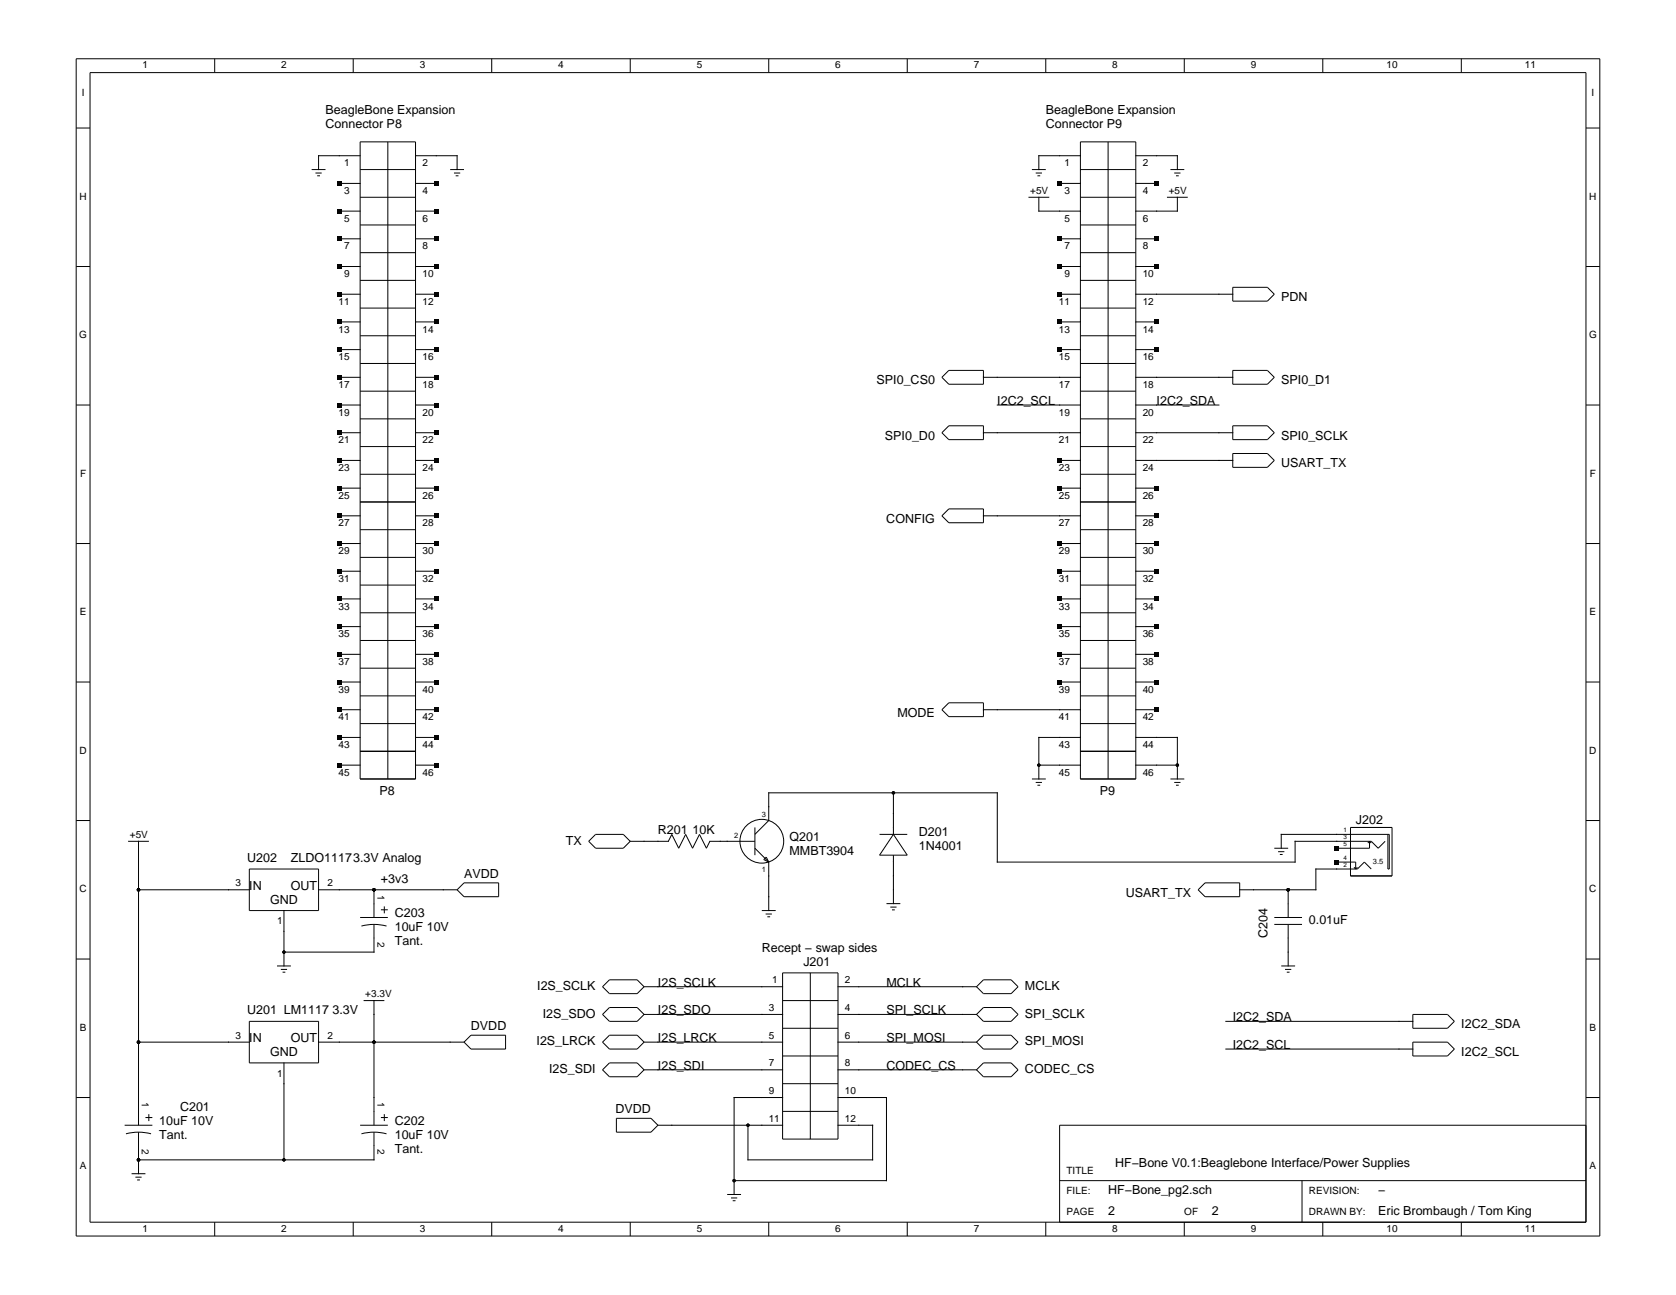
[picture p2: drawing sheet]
<svg xmlns="http://www.w3.org/2000/svg" width="279mm" height="216mm" viewBox="0 0 279 216" stroke-linecap="round" stroke-linejoin="round" font-family="sans-serif">
<g fill="none" stroke="#000" stroke-width=".17">
<path d="M12.7 9.8h254v196.3h-254zM15 12.1h249.4v191.7h-249.4zM35.8 9.8v2.3M58.9 9.8v2.3M82 9.8v2.3M105.1 9.8v2.3M128.2 9.8v2.3M151.2 9.8v2.3M174.3 9.8v2.3M197.4 9.8v2.3M220.5 9.8v2.3M243.6 9.8v2.3"/>
<path d="M12.7 21.3h2.3M52 28.3h2.3M52.6 28.8h1M52.9 29.3h.4M56.6 30.6h3.4M56.6 35.2h3.4M56.6 39.8h3.4M60 26h-6.9v2.3M60 32.9h9.3M60 23.7h9.3v106.2h-9.3zM60 28.3h9.3M60 37.5h9.3"/>
<path d="M64.7 23.7v106.2M69.3 26h6.9v2.3M69.3 30.6h3.4M69.3 35.2h3.4M69.3 39.8h3.4M75 28.3h2.4M75.7 28.8h1M76 29.3h.4M171.5 32.9h3.4M172 28.3h2.3M172.7 28.8h1M173 29.3h.4"/>
<path d="M173.2 32.9v2.3h6.9M176.6 30.6h3.5M176.6 39.8h3.5M180.1 32.9h9.2M180.1 26h-6.9v2.3M180.1 23.7h9.2v106.2h-9.2zM180.1 28.3h9.2M180.1 37.5h9.2M184.7 23.7v106.2M189.3 26h7v2.3M189.3 30.6h3.5M189.3 39.8h3.5"/>
<path d="M194.5 32.9h3.5M195.1 28.3h2.3M195.8 28.8h1M196 29.3h.5M196.3 32.9v2.3h-7M264.4 21.3h2.3M12.7 44.4h2.3M56.6 44.4h3.4M56.6 49.1h3.4M56.6 53.7h3.4M56.6 58.3h3.4M60 51.4h9.3"/>
<path d="M60 42.1h9.3M60 46.7h9.3M60 56h9.3M69.3 44.4h3.4M69.3 49.1h3.4M69.3 53.7h3.4M69.3 58.3h3.4M176.6 44.4h3.5M176.6 49.1h3.5M176.6 53.7h3.5M176.6 58.3h3.5M180.1 51.4h9.2"/>
<path d="M180.1 42.1h9.2M180.1 46.7h9.2M180.1 56h9.2M189.3 44.4h3.5M189.3 49.1h16.2M189.3 53.7h3.5M189.3 58.3h3.5M205.5 47.9h5.8l1.1 1.2-1.1 1.1h-5.8zM264.4 44.4h2.3M12.7 67.5h2.3M56.6 67.5h3.4M56.6 62.9h3.4"/>
<path d="M56.6 72.1h3.4M56.6 76.8h3.4M60 65.2h9.3M60 60.6h9.3M60 69.8h9.3M60 79.1h9.3M60 74.5h9.3M69.3 67.5h3.4M69.3 62.9h3.4M69.3 72.1h3.4M69.3 76.8h3.4M158.2 61.8h5.7v2.3h-5.7l-1.2-1.2z"/>
<path d="M158.2 71h5.7v2.3h-5.7l-1.2-1.2zM163.9 62.9h16.2M163.9 72.1h16.2M166.3 67.5h13.8M176.6 76.8h3.5M180.1 65.2h9.2M180.1 60.6h9.2M180.1 69.8h9.2M180.1 79.1h9.2M180.1 74.5h9.2M189.3 67.5h13.9M189.3 62.9h16.2"/>
<path d="M189.3 72.1h16.2M189.3 76.8h16.2M205.5 61.8h5.8l1.1 1.1-1.1 1.2h-5.8zM205.5 71h5.8l1.1 1.1-1.1 1.2h-5.8zM205.5 75.6h5.8l1.1 1.2-1.1 1.1h-5.8zM264.4 67.5h2.3M12.7 90.6h2.3M56.6 90.6h3.4M56.6 81.4h3.4M56.6 86h3.4M56.6 95.2h3.4M56.6 99.9h3.4"/>
<path d="M60 88.3h9.3M60 83.7h9.3M60 92.9h9.3M60 97.5h9.3M69.3 90.6h3.4M69.3 81.4h3.4M69.3 86h3.4M69.3 95.2h3.4M69.3 99.9h3.4M158.2 84.8h5.7v2.4h-5.7l-1.2-1.2zM163.9 86h16.2M176.6 90.6h3.5"/>
<path d="M176.6 81.4h3.5M176.6 95.2h3.5M176.6 99.9h3.5M180.1 88.3h9.2M180.1 83.7h9.2M180.1 92.9h9.2M180.1 97.5h9.2M189.3 90.6h3.5M189.3 81.4h3.5M189.3 86h3.5M189.3 95.2h3.5M189.3 99.9h3.5"/>
<path d="M264.4 90.6h2.3M12.7 113.7h2.3M56.6 113.7h3.4M56.6 104.5h3.4M56.6 109.1h3.4M56.6 118.3h3.4M60 106.8h9.3M60 102.2h9.3M60 111.4h9.3M60 116h9.3M69.3 113.7h3.4M69.3 104.5h3.4"/>
<path d="M69.3 109.1h3.4M69.3 118.3h3.4M158.2 117.2h5.7v2.3h-5.7l-1.2-1.2zM163.9 118.3h16.2M176.6 113.7h3.5M176.6 104.5h3.5M176.6 109.1h3.5M180.1 106.8h9.2M180.1 102.2h9.2M180.1 111.4h9.2M180.1 116h9.2M189.3 113.7h3.5"/>
<path d="M189.3 104.5h3.5M189.3 109.1h3.5M189.3 118.3h3.5M264.4 113.7h2.3M12.7 136.8h2.3M56.6 122.9h3.4M56.6 127.6h3.4M60 120.6h9.3M60 125.3h9.3M69.3 122.9h3.4M69.3 127.6h3.4M99.3 139.1h4.6l1.2 1.2-1.2 1.1h-4.6l-1.2-1.1z"/>
<path d="M125.8 139.1l2.4-2.3v-4.6h38.1v11.5h49.6v-3.4h12.7l1.2 1.1 1.1-1.1M125.8 138v4.6M146.6 139.1h4.6M148.9 132.2v6.9M148.9 139.1l2.3 3.5h-4.6zM172 129.9h2.3M172.7 130.4h1M173 130.9h.4M173.2 127.6h6.9M180.1 122.9h-6.9v7M180.1 120.6h9.2M180.1 125.3h9.2"/>
<path d="M189.3 122.9h7v7M189.3 127.6h7M195.1 129.9h2.3M195.8 130.4h1M196 130.9h.5M225.1 138h7v8h-7zM231.4 139.1v5.8h.2v-5.8h-18v2.3M264.4 136.8h2.3M12.7 159.9h2.3M21.4 140.3h3.4M23.1 140.3v47.3M23.1 148.3h18.5"/>
<path d="M41.6 144.9h11.5v6.9h-11.5zM47.3 151.8v9.2M53.1 148.3h23.1M60 153h4.7M60.3 154.4a8.1 8.1 0 0 1 4.1 0M62.3 148.3v4.7M62.3 154.1v4.6h-15M63.5 151.7h1.2M64.1 151.1v1.2M76.2 148.3l1.2-1.1h5.7v2.3h-5.7zM105.1 140.3h6.3M111.4 140.3l.6-1.2 1.1 2.3 1.2-2.3 1.2 2.3 1.1-2.3 1.2 2.3 .5-1.1h7.5"/>
<path d="M125.8 141.4l2.4 2.3M127 151.8h2.3M127.6 152.4h1.1M127.7 142.9l.5 .8-.9-.4zM127.9 152.8h.5M128.2 143.7v8.1M147.8 150.7h2.3M148.4 151.2h1.1M148.7 151.7h.5M148.9 142.6v8.1M200.9 147.2h5.8v2.3h-5.8l-1.2-1.2zM212.4 153h4.7"/>
<path d="M212.4 141.4h2.3M212.4 154.1h4.7M213.1 142h1M213.4 142.5h.4M214.7 148.3v4.7M214.7 154.1v6.9M222.8 143.7h3.2v1.2M225.7 144.6l.3 .3M226.3 144.6l-.3 .3M228.3 140.3v1.1h-5.5M228.3 140.3l.3 .2M228.3 140.3l-.3 .2"/>
<path d="M228.6 144.9l-1.2-1.2-1.1 1.2h-6.9v3.4h-12.7M264.4 159.9h2.3M23.1 173.7h18.5M41.6 170.3h11.5v6.9h-11.5zM46.2 161h2.3M46.8 161.6h1.1M47.1 162.1h.5M47.3 177.2v16.2M53.1 173.7h24.3M60.6 166.8h3.5M62.3 166.8v20.8M78.5 172.6h5.8v2.3h-5.8l-1.1-1.2z"/>
<path d="M100.4 178.4l1.2-1.2h4.6l1.2 1.2-1.2 1.1h-4.6zM100.4 169.1l1.2-1.1h4.6l1.2 1.1-1.2 1.2h-4.6zM100.4 173.7l1.2-1.1h4.6l1.2 1.1-1.2 1.2h-4.6zM100.4 164.5l1.2-1.1h4.6l1.2 1.1-1.2 1.2h-4.6zM107.4 173.7h23.1M107.4 169.1h23.1M107.4 164.5h23.1M107.4 178.4h23.1M130.5 166.8h9.2M130.5 176.1h9.2M130.5 171.4h9.2M130.5 162.2h9.2v27.7h-9.2z"/>
<path d="M135.1 162.2v27.7M139.7 173.7h23.1M139.7 169.1h23.1M139.7 164.5h23.1M139.7 178.4h23.1M162.8 178.4l1.1-1.2h4.7l1.1 1.2-1.1 1.1h-4.7zM162.8 169.1l1.1-1.1h4.7l1.1 1.1-1.1 1.2h-4.7zM162.8 164.5l1.1-1.1h4.7l1.1 1.1-1.1 1.2h-4.7zM163.9 172.6h4.7l1.1 1.1-1.1 1.2h-4.7l-1.1-1.2zM204.4 170.3h31.1M204.4 174.9h31.1M213.6 161h2.3"/>
<path d="M214.2 161.6h1.1M214.5 162.1h.5M235.5 173.7h5.8l1.2 1.2-1.2 1.2h-5.8zM235.5 169.1h5.8l1.2 1.2-1.2 1.1h-5.8zM12.7 183h2.3M20.8 187.6h4.6M21 189a8.1 8.1 0 0 1 4.2 0M21.9 195.7h2.3M22.6 196.3h1M22.9 196.7h.4M23.1 188.8v6.9M24.2 186.3h1.2"/>
<path d="M24.8 185.8v1.1M60 187.6h4.7M60.3 189a8.1 8.1 0 0 1 4.1 0M62.3 188.8v4.6h-39.2M63.5 186.3h1.2M64.1 185.8v1.1M102.8 186.4h5.7l1.2 1.2-1.2 1.2h-5.7zM109.7 187.6h20.8M121.2 199.1h2.3M121.9 199.7h1M124.7 187.6v5.8h20.8v-5.8h-5.8M130.5 183h-8.1v16.1"/>
<path d="M130.5 180.7h9.2M130.5 185.3h9.2M139.7 183h8.1v13.8h-25.4M176.6 196.8h87.8M217.1 196.8v7M264.4 183h2.3M264.4 187.6h-87.8v16.2M35.8 203.8v2.3M58.9 203.8v2.3M82 203.8v2.3M105.1 203.8v2.3M122.2 200.2h.4"/>
<path d="M128.2 203.8v2.3M151.2 203.8v2.3M174.3 203.8v2.3M197.4 203.8v2.3M220.5 203.8v2.3M243.6 203.8v2.3"/>
<circle cx="127" cy="140.2" r="3.6"/>
</g>
<g fill="#000">
<path d="M56.2 30.2h.7v.7h-.7zM56.2 34.9h.7v.6h-.7zM56.2 39.5h.7v.7h-.7zM72.4 30.2h.7v.7h-.7zM72.4 34.9h.7v.6h-.7zM72.4 39.5h.7v.7h-.7zM176.3 30.2h.7v.7h-.7zM176.3 39.5h.7v.7h-.7zM192.5 30.2h.7v.7h-.7zM192.5 39.5h.7v.7h-.7zM56.2 44.1h.7v.7h-.7zM56.2 48.7h.7v.7h-.7z"/>
<path d="M56.2 53.3h.7v.7h-.7zM56.2 57.9h.7v.7h-.7zM72.4 44.1h.7v.7h-.7zM72.4 48.7h.7v.7h-.7zM72.4 53.3h.7v.7h-.7zM72.4 57.9h.7v.7h-.7zM176.3 44.1h.7v.7h-.7zM176.3 48.7h.7v.7h-.7zM176.3 53.3h.7v.7h-.7zM176.3 57.9h.7v.7h-.7zM192.5 44.1h.7v.7h-.7zM192.5 53.3h.7v.7h-.7z"/>
<path d="M192.5 57.9h.7v.7h-.7zM56.2 62.6h.7v.7h-.7zM56.2 67.2h.7v.7h-.7zM56.2 71.8h.7v.7h-.7zM56.2 76.4h.7v.7h-.7zM72.4 62.6h.7v.7h-.7zM72.4 67.2h.7v.7h-.7zM72.4 71.8h.7v.7h-.7zM72.4 76.4h.7v.7h-.7zM176.3 76.4h.7v.7h-.7zM56.2 81h.7v.7h-.7zM56.2 85.7h.7v.6h-.7z"/>
<path d="M56.2 90.3h.7v.7h-.7zM56.2 94.9h.7v.7h-.7zM56.2 99.5h.7v.7h-.7zM72.4 81h.7v.7h-.7zM72.4 85.7h.7v.6h-.7zM72.4 90.3h.7v.7h-.7zM72.4 94.9h.7v.7h-.7zM72.4 99.5h.7v.7h-.7zM176.3 81h.7v.7h-.7zM176.3 90.3h.7v.7h-.7zM176.3 94.9h.7v.7h-.7zM176.3 99.5h.7v.7h-.7z"/>
<path d="M192.5 81h.7v.7h-.7zM192.5 85.7h.7v.6h-.7zM192.5 90.3h.7v.7h-.7zM192.5 94.9h.7v.7h-.7zM192.5 99.5h.7v.7h-.7zM56.2 104.1h.7v.7h-.7zM56.2 108.7h.7v.7h-.7zM56.2 113.4h.7v.7h-.7zM56.2 118h.7v.7h-.7zM72.4 104.1h.7v.7h-.7zM72.4 108.7h.7v.7h-.7zM72.4 113.4h.7v.7h-.7z"/>
<path d="M72.4 118h.7v.7h-.7zM176.3 104.1h.7v.7h-.7zM176.3 108.7h.7v.7h-.7zM176.3 113.4h.7v.7h-.7zM192.5 104.1h.7v.7h-.7zM192.5 108.7h.7v.7h-.7zM192.5 113.4h.7v.7h-.7zM192.5 118h.7v.7h-.7zM56.2 122.6h.7v.7h-.7zM56.2 127.2h.7v.7h-.7zM72.4 122.6h.7v.7h-.7zM72.4 127.2h.7v.7h-.7z"/>
<path d="M222.5 143.4h.7v.7h-.7zM222.5 141.1h.7v.7h-.7z"/>
<circle cx="148.9" cy="132.2" r=".29"/>
<circle cx="173.2" cy="127.6" r=".29"/>
<circle cx="196.3" cy="127.6" r=".29"/>
<circle cx="23.1" cy="148.3" r=".29"/>
<circle cx="47.3" cy="158.7" r=".29"/>
<circle cx="62.3" cy="148.3" r=".29"/>
<circle cx="214.7" cy="148.3" r=".29"/>
<circle cx="23.1" cy="173.7" r=".29"/>
<circle cx="62.3" cy="173.7" r=".29"/>
<circle cx="23.1" cy="193.4" r=".29"/>
<circle cx="47.3" cy="193.4" r=".29"/>
<circle cx="122.4" cy="196.8" r=".29"/>
<circle cx="124.7" cy="187.6" r=".29"/>
</g>
<g font-size="2.1">
<text x="54.3" y="19">BeagleBone Expansion</text>
<text x="54.3" y="21.3">Connector P8</text>
<text x="174.3" y="19">BeagleBone Expansion</text>
<text x="174.3" y="21.3">Connector P9</text>
<text x="213.6" y="50.2">PDN</text>
<text x="146.1" y="64.1">SPI0_CS0</text>
<text x="213.6" y="64.1">SPI0_D1</text>
<text x="166.3" y="67.5">I2C2_SCL</text>
<text x="192.8" y="67.5">I2C2_SDA</text>
<text x="147.5" y="73.3">SPI0_D0</text>
<text x="213.6" y="73.3">SPI0_SCLK</text>
<text x="213.6" y="77.9">USART_TX</text>
<text x="147.8" y="87.2">CONFIG</text>
<text x="149.6" y="119.5">MODE</text>
<text x="63.3" y="132.5">P8</text>
<text x="183.3" y="132.5">P9</text>
<text x="226.1" y="137.3">J202</text>
<text x="41.2" y="143.7">U202</text>
<text x="48.5" y="143.7">ZLDO11173.3V Analog</text>
<text x="94.3" y="140.8">TX</text>
<text x="109.7" y="139.1">R201 10K</text>
<text x="131.6" y="142.6">MMBT3904</text>
<text x="131.6" y="140.3">Q201</text>
<text x="153.2" y="141.8">1N4001</text>
<text x="153.2" y="139.4">D201</text>
<text x="41.6" y="148.3">IN</text>
<text x="48.5" y="148.3">OUT</text>
<text x="63.5" y="147.2">+3v3</text>
<text x="77.4" y="146.4">AVDD</text>
<text x="187.7" y="149.5">USART_TX</text>
<text x="45" y="150.7">GND</text>
<text x="65.8" y="153">C203</text>
<text x="65.8" y="155.3">10uF 10V</text>
<text x="218.2" y="154.1">0.01uF</text>
<text x="65.8" y="157.6">Tant.</text>
<text x="127" y="158.7">Recept − swap sides</text>
<text x="133.9" y="161">J201</text>
<text x="211.3" y="156.4" transform="rotate(-90 211.3 156.4)">C204</text>
<text x="89.6" y="165">I2S_SCLK</text>
<text x="109.7" y="164.5">I2S_SCLK</text>
<text x="147.8" y="164.5">MCLK</text>
<text x="170.9" y="165">MCLK</text>
<text x="41.2" y="169.1">U201 LM1117</text>
<text x="41.6" y="173.7">IN</text>
<text x="48.5" y="173.7">OUT</text>
<text x="55.4" y="169.1">3.3V</text>
<text x="78.5" y="171.8">DVDD</text>
<text x="90.5" y="169.7">I2S_SDO</text>
<text x="109.7" y="173.7">I2S_LRCK</text>
<text x="109.7" y="169.1">I2S_SDO</text>
<text x="147.8" y="169.1">SPI_SCLK</text>
<text x="147.8" y="173.7">SPI_MOSI</text>
<text x="170.9" y="169.7">SPI_SCLK</text>
<text x="205.5" y="170.3">I2C2_SDA</text>
<text x="243.6" y="171.4">I2C2_SDA</text>
<text x="45" y="176.1">GND</text>
<text x="89.4" y="174.3">I2S_LRCK</text>
<text x="91.5" y="178.9">I2S_SDI</text>
<text x="109.7" y="178.4">I2S_SDI</text>
<text x="147.8" y="178.4">CODEC_CS</text>
<text x="170.9" y="174.3">SPI_MOSI</text>
<text x="170.9" y="178.9">CODEC_CS</text>
<text x="205.5" y="174.9">I2C2_SCL</text>
<text x="243.6" y="176.1">I2C2_SCL</text>
<text x="30" y="185.3">C201</text>
<text x="102.6" y="185.6">DVDD</text>
<text x="26.6" y="189.9">Tant.</text>
<text x="26.6" y="187.6">10uF 10V</text>
<text x="65.8" y="187.6">C202</text>
<text x="65.8" y="189.9">10uF 10V</text>
<text x="65.8" y="192.2">Tant.</text>
<text x="185.9" y="194.5">HF−Bone V0.1:Beaglebone Interface/Power Supplies</text>
<text x="184.7" y="202.6">2</text>
<text x="184.7" y="199.1">HF−Bone_pg2.sch</text>
<text x="202" y="202.6">2</text>
<text x="229.8" y="199.1">−</text>
<text x="229.8" y="202.6">Eric Brombaugh / Tom King</text>
</g>
<g font-size="1.7">
<text x="23.8" y="11.4">1</text>
<text x="46.9" y="11.4">2</text>
<text x="70" y="11.4">3</text>
<text x="93.1" y="11.4">4</text>
<text x="116.1" y="11.4">5</text>
<text x="139.2" y="11.4">6</text>
<text x="162.3" y="11.4">7</text>
<text x="185.4" y="11.4">8</text>
<text x="208.5" y="11.4">9</text>
<text x="231.1" y="11.4">10</text>
<text x="254.2" y="11.4">11</text>
<text x="13.6" y="16">I</text>
<text x="265.3" y="16">I</text>
<text x="57.4" y="27.7">1</text>
<text x="70.4" y="27.7">2</text>
<text x="177.5" y="27.7">1</text>
<text x="190.5" y="27.7">2</text>
<text x="13.3" y="33.3">H</text>
<text x="57.4" y="32.3">3</text>
<text x="70.4" y="32.3">4</text>
<text x="171.7" y="32.3">+5V</text>
<text x="177.5" y="32.3">3</text>
<text x="190.5" y="32.3">4</text>
<text x="194.8" y="32.3">+5V</text>
<text x="264.9" y="33.3">H</text>
<text x="57.4" y="37">5</text>
<text x="57.4" y="41.6">7</text>
<text x="70.4" y="37">6</text>
<text x="70.4" y="41.6">8</text>
<text x="177.5" y="37">5</text>
<text x="177.5" y="41.6">7</text>
<text x="190.5" y="37">6</text>
<text x="190.5" y="41.6">8</text>
<text x="57.4" y="46.2">9</text>
<text x="70.4" y="46.2">10</text>
<text x="177.5" y="46.2">9</text>
<text x="190.5" y="46.2">10</text>
<text x="56.5" y="50.8">11</text>
<text x="70.4" y="50.8">12</text>
<text x="176.5" y="50.8">11</text>
<text x="190.5" y="50.8">12</text>
<text x="13.2" y="56.4">G</text>
<text x="56.5" y="55.4">13</text>
<text x="70.4" y="55.4">14</text>
<text x="176.5" y="55.4">13</text>
<text x="190.5" y="55.4">14</text>
<text x="264.9" y="56.4">G</text>
<text x="56.5" y="60.1">15</text>
<text x="56.5" y="64.7">17</text>
<text x="70.4" y="60.1">16</text>
<text x="70.4" y="64.7">18</text>
<text x="176.5" y="60.1">15</text>
<text x="176.5" y="64.7">17</text>
<text x="190.5" y="60.1">16</text>
<text x="190.5" y="64.7">18</text>
<text x="56.5" y="69.3">19</text>
<text x="70.4" y="69.3">20</text>
<text x="176.5" y="69.3">19</text>
<text x="190.5" y="69.3">20</text>
<text x="56.5" y="73.9">21</text>
<text x="70.4" y="73.9">22</text>
<text x="176.5" y="73.9">21</text>
<text x="190.5" y="73.9">22</text>
<text x="13.3" y="79.5">F</text>
<text x="56.5" y="78.5">23</text>
<text x="56.5" y="83.1">25</text>
<text x="70.4" y="78.5">24</text>
<text x="70.4" y="83.1">26</text>
<text x="176.5" y="78.5">23</text>
<text x="176.5" y="83.1">25</text>
<text x="190.5" y="78.5">24</text>
<text x="190.5" y="83.1">26</text>
<text x="265" y="79.5">F</text>
<text x="56.5" y="87.8">27</text>
<text x="70.4" y="87.8">28</text>
<text x="176.5" y="87.8">27</text>
<text x="190.5" y="87.8">28</text>
<text x="56.5" y="92.4">29</text>
<text x="70.4" y="92.4">30</text>
<text x="176.5" y="92.4">29</text>
<text x="190.5" y="92.4">30</text>
<text x="56.5" y="97">31</text>
<text x="56.5" y="101.6">33</text>
<text x="70.4" y="97">32</text>
<text x="70.4" y="101.6">34</text>
<text x="176.5" y="97">31</text>
<text x="176.5" y="101.6">33</text>
<text x="190.5" y="97">32</text>
<text x="190.5" y="101.6">34</text>
<text x="13.3" y="102.6">E</text>
<text x="56.5" y="106.2">35</text>
<text x="70.4" y="106.2">36</text>
<text x="176.5" y="106.2">35</text>
<text x="190.5" y="106.2">36</text>
<text x="265" y="102.6">E</text>
<text x="56.5" y="110.9">37</text>
<text x="70.4" y="110.9">38</text>
<text x="176.5" y="110.9">37</text>
<text x="190.5" y="110.9">38</text>
<text x="56.5" y="115.5">39</text>
<text x="70.4" y="115.5">40</text>
<text x="176.5" y="115.5">39</text>
<text x="190.5" y="115.5">40</text>
<text x="13.3" y="125.7">D</text>
<text x="56.5" y="120.1">41</text>
<text x="56.5" y="124.7">43</text>
<text x="70.4" y="120.1">42</text>
<text x="70.4" y="124.7">44</text>
<text x="176.5" y="120.1">41</text>
<text x="176.5" y="124.7">43</text>
<text x="190.5" y="120.1">42</text>
<text x="190.5" y="124.7">44</text>
<text x="264.9" y="125.7">D</text>
<text x="56.5" y="129.3">45</text>
<text x="70.4" y="129.3">46</text>
<text x="176.5" y="129.3">45</text>
<text x="190.5" y="129.3">46</text>
<text x="21.6" y="139.7">+5V</text>
<text x="13.3" y="148.8">C</text>
<text x="39.3" y="147.8">3</text>
<text x="54.6" y="147.8">2</text>
<text x="62.9" y="149.1" transform="rotate(90 62.9 149.1)">1</text>
<text x="264.9" y="148.8">C</text>
<text x="46.2" y="154.1">1</text>
<text x="62.9" y="157" transform="rotate(90 62.9 157)">2</text>
<text x="60.9" y="166.2">+3.3V</text>
<text x="128.7" y="163.9">1</text>
<text x="140.9" y="163.9">2</text>
<text x="13.3" y="171.9">B</text>
<text x="39.3" y="173.2">3</text>
<text x="54.6" y="173.2">2</text>
<text x="128.2" y="168.5">3</text>
<text x="128.2" y="173.2">5</text>
<text x="140.9" y="168.5">4</text>
<text x="140.9" y="173.2">6</text>
<text x="265" y="171.9">B</text>
<text x="46.2" y="179.5">1</text>
<text x="128.2" y="177.8">7</text>
<text x="140.9" y="177.8">8</text>
<text x="23.7" y="183.8" transform="rotate(90 23.7 183.8)">1</text>
<text x="62.9" y="183.8" transform="rotate(90 62.9 183.8)">1</text>
<text x="128.2" y="182.4">9</text>
<text x="140.9" y="182.4">10</text>
<text x="23.7" y="191.6" transform="rotate(90 23.7 191.6)">2</text>
<text x="62.9" y="191.6" transform="rotate(90 62.9 191.6)">2</text>
<text x="128.2" y="187">11</text>
<text x="140.9" y="187">12</text>
<text x="13.3" y="195">A</text>
<text x="177.8" y="195.7">TITLE</text>
<text x="265" y="195">A</text>
<text x="177.8" y="202.6">PAGE</text>
<text x="177.8" y="199.1">FILE:</text>
<text x="197.4" y="202.6">OF</text>
<text x="218.2" y="202.6">DRAWN BY:</text>
<text x="218.2" y="199.1">REVISION:</text>
<text x="23.8" y="205.3">1</text>
<text x="46.9" y="205.3">2</text>
<text x="70" y="205.3">3</text>
<text x="93.1" y="205.3">4</text>
<text x="116.1" y="205.3">5</text>
<text x="139.2" y="205.3">6</text>
<text x="162.3" y="205.3">7</text>
<text x="185.4" y="205.3">8</text>
<text x="208.5" y="205.3">9</text>
<text x="231.1" y="205.3">10</text>
<text x="254.2" y="205.3">11</text>
</g>
<g font-size="1.3">
<text x="127" y="136.2">3</text>
<text x="122.4" y="139.7">2</text>
<text x="127" y="145.5">1</text>
<text x="228.9" y="144">3.5</text>
</g>
<g font-size="1">
<text x="224" y="138.8">1</text>
<text x="224" y="139.9">3</text>
<text x="224" y="143.4">4</text>
<text x="224" y="141.1">5</text>
<text x="224" y="144.6">2</text>
</g>
</svg>
